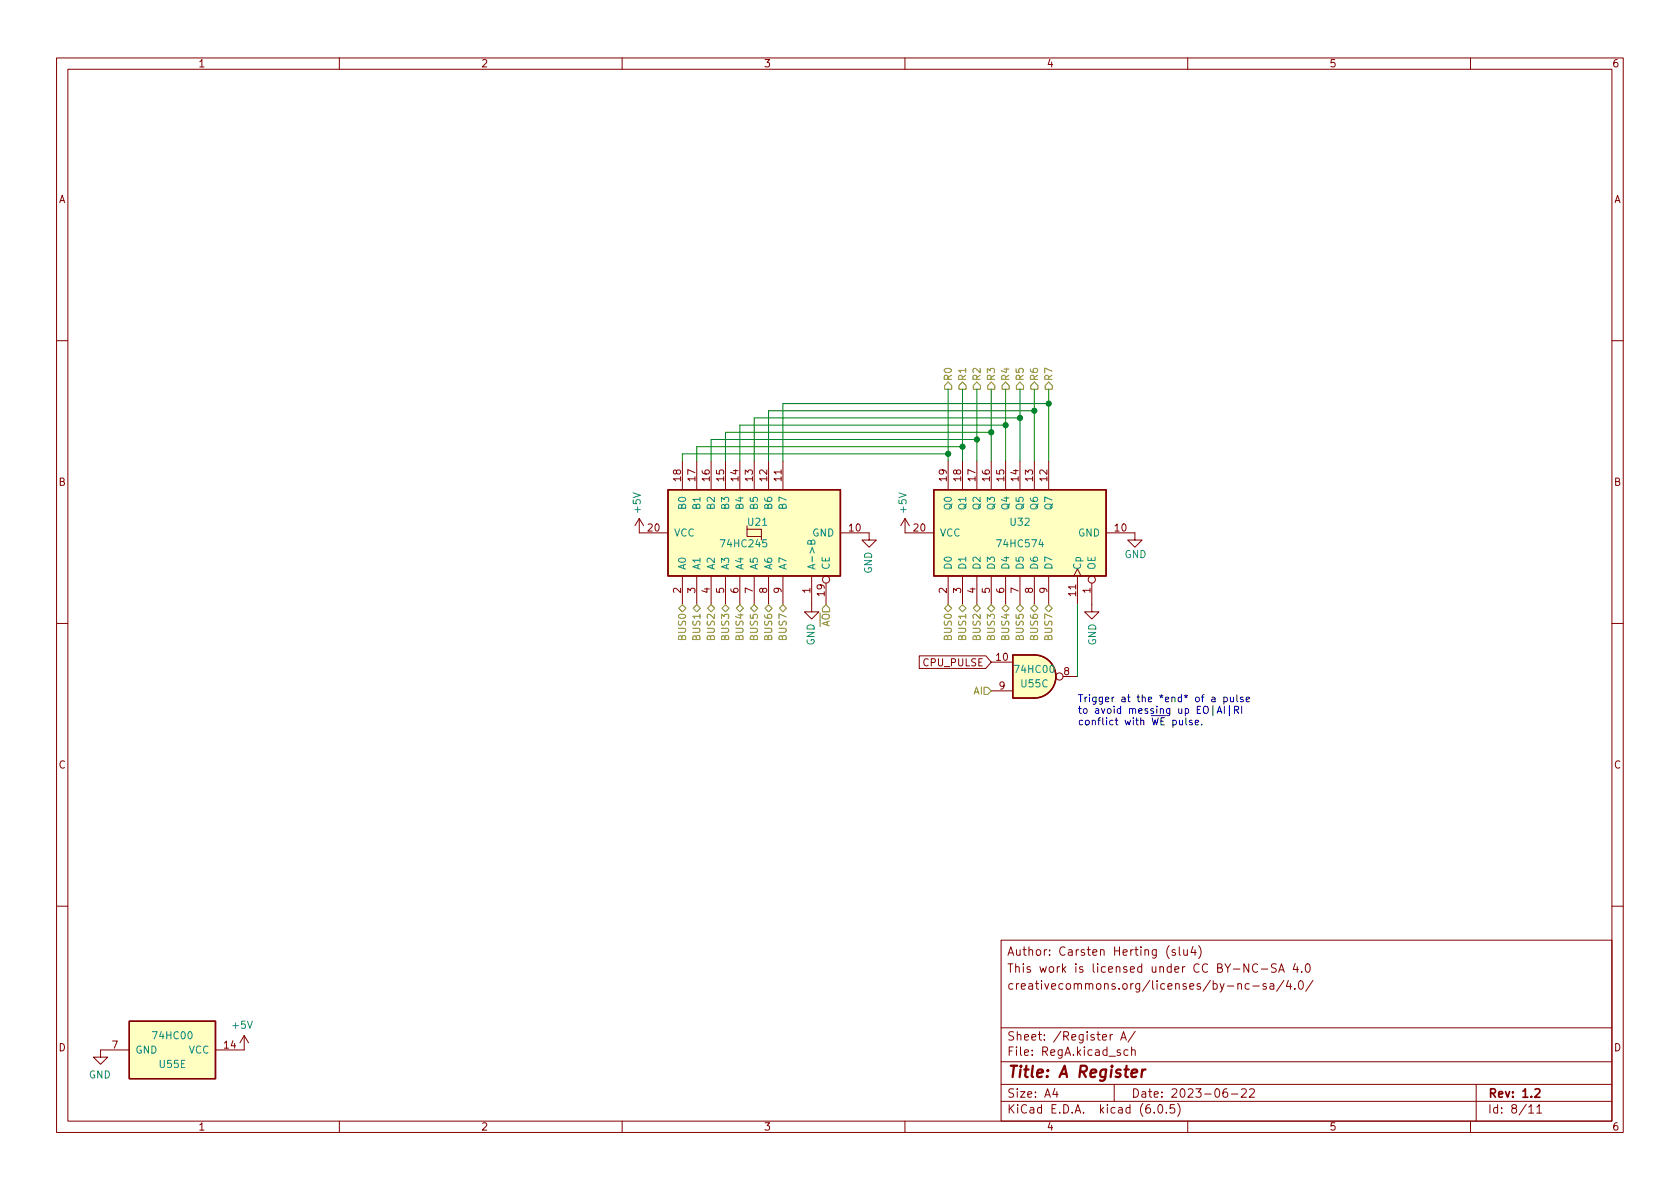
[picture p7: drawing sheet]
<svg xmlns="http://www.w3.org/2000/svg" width="297mm" height="210mm" viewBox="0 0 297 210" stroke-linecap="round" stroke-linejoin="round" font-family="sans-serif">
<g fill="none" stroke="#840000" stroke-width=".18">
<path d="M10 10.2h277v190.1h-277zM12 12.2h273v186.1h-273zM60 10.2v2M110 10.2v2M160 10.2v2M210 10.2v2M260 10.2v2M10 60.2h2M285 60.2h2M113 91.7v2.5h5.1M113 91.7l.8 1.3M113 91.7l-.7 1.3"/>
<path d="M120.6 81.5v5.1M123.2 81.5v5.1M125.7 81.5v5.1M128.3 81.5v5.1M130.8 81.5v5.1M132.1 93.6v1.3h2.5M132.1 93v.6h2.5v1.9M133.3 81.5v5.1M135.9 81.5v5.1M138.4 81.5v5.1M148.6 94.2h5.1v1.3h-1.3l1.3 1.3 1.2-1.3h-1.2M160 91.7v2.5h5.1"/>
<path d="M160 91.7l.8 1.3M160 91.7l-.7 1.3M167.6 81.5v5.1M170.2 81.5v5.1M172.7 81.5v5.1M175.3 81.5v5.1M177.8 81.5v5.1M180.3 81.5v5.1M182.9 81.5v5.1M185.4 81.5v5.1M195.6 94.2h5.1v1.3h-1.3l1.3 1.3 1.2-1.3h-1.2M10 110.2h2"/>
<path d="M120.6 101.8v5.1M123.2 101.8v5.1M125.7 101.8v5.1M128.3 101.8v5.1M130.8 101.8v5.1M133.3 101.8v5.1M135.9 101.8v5.1M138.4 101.8v5.1M143.5 101.8v6.4h-1.3l1.3 1.3 1.3-1.3h-1.3M146 103.1v3.8M162.5 116h11.8l1 1.1-1 1.1h-11.8zM167.6 101.8v5.1"/>
<path d="M170.2 101.8v5.1M172.7 101.8v5.1M175.3 117.1h3.8M175.3 101.8v5.1M177.8 101.8v5.1M180.3 101.8v5.1M182.9 101.8v5.1M185.4 101.8v5.1M188 119.6h2.5M189.9 101.8l.6-1.2 .6 1.2M190.5 101.8v5.1M193 103.1v5.1h1.3l-1.3 1.3-1.2-1.3h1.2"/>
<path d="M285 110.2h2M175.3 122.2h3.8M10 160.2h2M177 166.3h108v32h-108zM206.7 167.2a1.72 1.72 0 0 0 0 2.3M207.8 168l-.4-.1-.2 .2 .1 .3 .5 .1v.4h-.6M208.5 167.4v1.3l.2 .2M209.3 167.9l.1 1h.3l.2-.1M209.9 167.9v1M210.9 167.4l-.3 1h.9M211.3 167.9v1M211.9 167.2a1.72 1.72 0 0 1 0 2.3"/>
<path d="M220.9 174l-.5-.1-.3 .3v.4l.2 .3h.6M221.5 174.4h1.1M222.4 170.6a.6 .6 0 0 0-.8 0 .6 .6 0 0 0-.2 .7 .56 .56 0 0 0 .3 .6 .56 .56 0 0 0 .7-.1M223 171.4h1.1M223.9 174l-.4-.1-.2 .2 .1 .3 .5 .1v.4h-.6M224.6 174h.5l.1 .9M225.2 174.3l-.5 .1a.29 .29 0 0 0-.2 .2 .29 .29 0 0 0 .2 .3h.5M225.6 170.5l-.5-.1-.3 .3 .1 .4 .7 .3v.4l-.2 .1h-.6M226.1 171.9l.5-1.5 .5 1.5M226.2 171.5h.7M227 173.4l-1.3 1.9M227.8 173.4l-.4 1h1"/>
<path d="M228.1 173.9v1M228.9 174.8v.1M229 170.4l-.4 1h1M229.4 170.9v1M229.7 173.6l.2-.2a.81 .81 0 0 1 .6 .7 .81 .81 0 0 1-.3 .8h-.1a.81 .81 0 0 1-.4-1.3zM230.1 171.8v.1M230.9 170.6l.2-.2a.81 .81 0 0 1 .6 .7 .81 .81 0 0 1-.3 .8h-.1a.81 .81 0 0 1-.4-1.3zM232.1 173.4l-1.2 1.9M285 160.2h2M22.9 185.7h-5.1v1.2h-1.3l1.3 1.3 1.2-1.3h-1.2M43.2 183.1l.7 1.3M43.2 183.1v2.6h-5.1"/>
<path d="M43.2 183.1l-.8 1.3M60 198.3v2M110 198.3v2M160 198.3v2M177 194.8h108M177 191.8h108M177 187.8h108M177 181.8h108M186.5 192.5l-.4 1h1M186.9 193v1M196.7 182.9l-.3 .1-.1 .2M197 191.8v3"/>
<path d="M198.1 183.9l.5-1.5 .5 1.5M198.3 183.5h.7M199.4 185.7l-.4-.1-.3 .3v.4l.2 .3h.5M200.1 185.8l.2-.2 .3 .1 .1 .9M200.1 185.1v1.5M200.7 182.4l-1.3 1.9M204.1 196.7v.1M204.9 195.4l.2-.1a.81 .81 0 0 1 .6 .7 .81 .81 0 0 1-.3 .8h-.2a.81 .81 0 0 1-.6-.6 .81 .81 0 0 1 .3-.8zM206.2 196.7v.1M207.6 195.3h-.7v.7l.2-.1 .5 .1 .1 .2-.1 .5-.2 .1-.5-.1M208.2 195.1a1.72 1.72 0 0 1 0 2.3M210 198.3v2"/>
<path d="M216.9 192.5a.59 .59 0 0 0-.7 .7v.5l.2 .3h.4l.2-.1 .1-.5-.2-.2-.4-.1-.3 .3M217.7 193.5h1.2M219.5 192.7l.6-.2 .2 .2 .1 .3-1 1h1M220.9 192.7l.6-.2 .2 .2 .1 .3-.9 1h.9M260 198.3v2M261 191.8v6.5M270.3 195.8l.4-.5v1.5M270.3 196.8h.9M271.7 195.8l.5-.5v1.5M271.7 196.8h.9"/>
<circle cx="146" cy="102.5" r=".63"/>
<circle cx="187.3" cy="119.6" r=".63"/>
<circle cx="193" cy="102.5" r=".63"/>
</g>
<path d="M271.4 192.7l.6-.2 .2 .2 .1 .3-1 1h1" fill="none" stroke="#840000" stroke-width=".3"/>
<path d="M200.1 189.8l.9-.2v-.4l-.2-.1-.6 .1-.2 1 .3 .3 .6-.1M202 189.1l-.2 1.4M202.5 189.1l-.4 .1-.2 .3" fill="none" stroke="#840000" stroke-width=".4"/>
<g fill="#ffffc2" stroke="#ffffc2" stroke-width=".18">
<path d="M182.9 115.8a3.8 3.8 0 0 1 3.8 3.8 3.8 3.8 0 0 1-3.8 3.8z"/>
<path d="M179.1 115.8h3.8v7.6h-3.8z"/>
<path d="M165.1 86.6h30.5v15.2h-30.5z"/>
<path d="M118.1 86.6h30.5v15.2h-30.5z"/>
<path d="M22.9 180.6h15.2v10.1h-15.2z"/>
</g>
<path d="M118.1 86.6h30.5v15.2h-30.5zM165.1 86.6h30.5v15.2h-30.5zM179.1 115.8h3.8a3.8 3.8 0 0 1 3.8 3.8 3.8 3.8 0 0 1-3.8 3.8h-3.8zM22.9 180.6h15.2v10.1h-15.2z" fill="none" stroke="#840000" stroke-width=".25"/>
<path d="M143.4 95.8l.3-.3 .3 .1 .1 .1v.5h-1.3l.1-.6h.3l.2 .1v.5" fill="none" stroke="#008484" stroke-width=".18"/>
<g fill="none" stroke="#848400" stroke-width=".18">
<path d="M167.6 67.6l.7 .6v.6h-1.3v-.6zM169.5 68.2l.7-.6 .6 .6v.6h-1.3zM172.1 68.2l.6-.6 .7 .6v.6h-1.3zM175.3 67.6l.6 .6v.6h-1.3v-.6zM177.8 67.6l.6 .6v.6h-1.2v-.6zM180.3 67.6l.7 .6v.6h-1.3v-.6zM182.9 67.6l.6 .6v.6h-1.3v-.6zM185.4 67.6l.7 .6v.6h-1.3v-.6zM120 107.6l.6-.7 .7 .7-.7 .6zM122.6 107.6l.6-.7 .6 .7-.6 .6zM125.1 107.6l.6-.7 .7 .7-.7 .6zM127.6 107.6l.7-.7 .6 .7-.6 .6z"/>
<path d="M130.2 107.6l.6-.7 .6 .7-.6 .6zM132.7 107.6l.6-.7 .7 .7-.7 .6zM135.3 107.6l.6-.7 .6 .7-.6 .6zM137.8 107.6l.6-.7 .7 .7-.7 .6zM146 106.9l.7 .7v.6h-1.3v-.6zM167 107.6l.6-.7 .7 .7-.7 .6zM169.5 107.6l.7-.7 .6 .7-.6 .6zM172.1 107.6l.6-.7 .7 .7-.7 .6zM174.6 107.6l.7-.7 .6 .7-.6 .6zM177.2 107.6l.6-.7 .6 .7-.6 .6zM179.7 107.6l.6-.7 .7 .7-.7 .6zM182.2 107.6l.7-.7 .6 .7-.6 .6z"/>
<path d="M184.8 107.6l.6-.7 .7 .7-.7 .6zM174 121.5h.6l.7 .7-.7 .6h-.6z"/>
</g>
<g fill="none" stroke="#0000c2" stroke-width=".18">
<path d="M211.3 127.8l.6-.1v-.3h-.4l-.2 .1 .1 .6h.5M212.5 128.1v.1M214.3 123.3h.5v.8M214.5 124.8v1.8M214.8 123.6h-.4l-.2 .2 .2 .3 .4-.1M215.2 126.2l.4-1.3 .4 1.3M215.3 125.8h.6M216.4 123.3h.4l.2 .2-.1 .5h-.5M216.4 123.3v1.2M216.5 124.9v1.3M217.4 124.8v1.8M217.5 123.3l.1 .7 .3 .1 .2-.1"/>
<path d="M218.1 123.3v.8M218.3 125.5h.6l.1-.2-.1-.3-.6-.1v1.3M218.6 125.5l.4 .7M218.7 122.8v1.1l.2 .2M219.5 124.9v1.3M219.8 123.3h-.3l-.2 .1 .1 .2 .4 .1v.3h-.5M220.3 123.7l.6-.1v-.3h-.4l-.2 .1 .1 .6h.5"/>
</g>
<g fill="none" stroke="#008400" stroke-width=".18">
<path d="M167.6 68.8v12.7M170.2 68.8v12.7M170.2 79h-47v2.5M172.7 68.8v12.7M172.7 77.7h-47v3.8M175.3 76.4h-47v5.1M175.3 68.8v12.7M177.8 68.8v12.7M177.8 75.2h-47v6.3M180.3 68.8v12.7M180.3 73.9h-47v7.6M182.9 68.8v12.7"/>
<path d="M182.9 72.6h-47v8.9M185.4 71.4h-47v10.1M185.4 68.8v12.7M167.6 80.3h-47v1.2M190.5 106.9v12.7"/>
</g>
<g fill="#008400" stroke="#008400" stroke-width=".18">
<circle cx="185.4" cy="71.4" r=".46"/>
<circle cx="180.3" cy="73.9" r=".46"/>
<circle cx="182.9" cy="72.6" r=".46"/>
<circle cx="172.7" cy="77.7" r=".46"/>
<circle cx="175.3" cy="76.4" r=".46"/>
<circle cx="170.2" cy="79" r=".46"/>
<circle cx="167.6" cy="80.3" r=".46"/>
<circle cx="177.8" cy="75.2" r=".46"/>
</g>
<text font-size="2.8" fill="#840000" x="178" y="190.6">Title: A Register</text>
<g font-size="2.1" fill="#840000">
<text x="178" y="172">This work is licensed under CC BY-NC-SA 4.0</text>
<text x="178" y="169">Author: Carsten Herting (slu4)</text>
<text x="178" y="175">creativecommons.org/licenses/by-nc-sa/4.0/</text>
<text x="178" y="184">Sheet: /Register A/</text>
<text x="178" y="186.7">File: RegA.kicad_sch</text>
<text x="178" y="196.9">KiCad E.D.A. kicad (6.0.5)</text>
<text x="178" y="194.1">Size: A4</text>
<text x="200" y="194.1">Date: 2023-06-22</text>
<text x="263" y="194.1">Rev: 1.2</text>
<text x="263" y="196.9">Id: 8/11</text>
</g>
<g font-size="1.8" fill="#840000">
<text x="35" y="11.9">1</text>
<text x="85" y="11.9">2</text>
<text x="135" y="11.9">3</text>
<text x="185" y="11.9">4</text>
<text x="235" y="11.9">5</text>
<text x="285" y="11.9">6</text>
<text x="10.3" y="35.9">A</text>
<text x="285.3" y="35.9">A</text>
<text x="10.3" y="85.9">B</text>
<text x="120.4" y="85.1" transform="rotate(-90 120.4 85.1)">18</text>
<text x="122.9" y="85.1" transform="rotate(-90 122.9 85.1)">17</text>
<text x="125.5" y="85.1" transform="rotate(-90 125.5 85.1)">16</text>
<text x="128" y="85.1" transform="rotate(-90 128 85.1)">15</text>
<text x="130.6" y="85.1" transform="rotate(-90 130.6 85.1)">14</text>
<text x="133.1" y="85.1" transform="rotate(-90 133.1 85.1)">13</text>
<text x="135.6" y="85.1" transform="rotate(-90 135.6 85.1)">12</text>
<text x="138.2" y="85.1" transform="rotate(-90 138.2 85.1)">11</text>
<text x="167.4" y="85.1" transform="rotate(-90 167.4 85.1)">19</text>
<text x="169.9" y="85.1" transform="rotate(-90 169.9 85.1)">18</text>
<text x="172.5" y="85.1" transform="rotate(-90 172.5 85.1)">17</text>
<text x="175" y="85.1" transform="rotate(-90 175 85.1)">16</text>
<text x="177.5" y="85.1" transform="rotate(-90 177.5 85.1)">15</text>
<text x="180.1" y="85.1" transform="rotate(-90 180.1 85.1)">14</text>
<text x="182.6" y="85.1" transform="rotate(-90 182.6 85.1)">13</text>
<text x="185.2" y="85.1" transform="rotate(-90 185.2 85.1)">12</text>
<text x="285.3" y="85.9">B</text>
<text x="114.6" y="94">20</text>
<text x="150.1" y="94">10</text>
<text x="161.6" y="94">20</text>
<text x="197.1" y="94">10</text>
<text x="120.4" y="104.9" transform="rotate(-90 120.4 104.9)">2</text>
<text x="122.9" y="104.9" transform="rotate(-90 122.9 104.9)">3</text>
<text x="125.5" y="104.9" transform="rotate(-90 125.5 104.9)">4</text>
<text x="128" y="104.9" transform="rotate(-90 128 104.9)">5</text>
<text x="130.6" y="104.9" transform="rotate(-90 130.6 104.9)">6</text>
<text x="133.1" y="104.9" transform="rotate(-90 133.1 104.9)">7</text>
<text x="135.6" y="104.9" transform="rotate(-90 135.6 104.9)">8</text>
<text x="138.2" y="104.9" transform="rotate(-90 138.2 104.9)">9</text>
<text x="143.3" y="104.9" transform="rotate(-90 143.3 104.9)">1</text>
<text x="145.8" y="105.4" transform="rotate(-90 145.8 105.4)">19</text>
<text x="167.4" y="104.9" transform="rotate(-90 167.4 104.9)">2</text>
<text x="169.9" y="104.9" transform="rotate(-90 169.9 104.9)">3</text>
<text x="172.5" y="104.9" transform="rotate(-90 172.5 104.9)">4</text>
<text x="175" y="104.9" transform="rotate(-90 175 104.9)">5</text>
<text x="177.5" y="104.9" transform="rotate(-90 177.5 104.9)">6</text>
<text x="180.1" y="104.9" transform="rotate(-90 180.1 104.9)">7</text>
<text x="182.6" y="104.9" transform="rotate(-90 182.6 104.9)">8</text>
<text x="185.2" y="104.9" transform="rotate(-90 185.2 104.9)">9</text>
<text x="190.2" y="105.4" transform="rotate(-90 190.2 105.4)">11</text>
<text x="192.8" y="104.9" transform="rotate(-90 192.8 104.9)">1</text>
<text x="163.4" y="117.8">CPU_PULSE</text>
<text x="176.2" y="116.8">10</text>
<text x="188.1" y="119.4">8</text>
<text x="176.7" y="121.9">9</text>
<text x="10.3" y="135.9">C</text>
<text x="285.3" y="135.9">C</text>
<text x="10.3" y="185.9">D</text>
<text x="19.8" y="185.4">7</text>
<text x="39.7" y="185.4">14</text>
<text x="285.3" y="185.9">D</text>
<text x="35" y="199.9">1</text>
<text x="85" y="199.9">2</text>
<text x="135" y="199.9">3</text>
<text x="185" y="199.9">4</text>
<text x="235" y="199.9">5</text>
<text x="285" y="199.9">6</text>
</g>
<g font-size="1.8" fill="#848400">
<text x="168.3" y="67.5" transform="rotate(-90 168.3 67.5)">R0</text>
<text x="170.8" y="67.5" transform="rotate(-90 170.8 67.5)">R1</text>
<text x="173.4" y="67.5" transform="rotate(-90 173.4 67.5)">R2</text>
<text x="175.9" y="67.5" transform="rotate(-90 175.9 67.5)">R3</text>
<text x="178.4" y="67.5" transform="rotate(-90 178.4 67.5)">R4</text>
<text x="181" y="67.5" transform="rotate(-90 181 67.5)">R5</text>
<text x="183.5" y="67.5" transform="rotate(-90 183.5 67.5)">R6</text>
<text x="186.1" y="67.5" transform="rotate(-90 186.1 67.5)">R7</text>
<text x="121.3" y="113" transform="rotate(-90 121.3 113)">BUS0</text>
<text x="123.8" y="113" transform="rotate(-90 123.8 113)">BUS1</text>
<text x="126.4" y="113" transform="rotate(-90 126.4 113)">BUS2</text>
<text x="128.9" y="113" transform="rotate(-90 128.9 113)">BUS3</text>
<text x="131.4" y="113" transform="rotate(-90 131.4 113)">BUS4</text>
<text x="134" y="113" transform="rotate(-90 134 113)">BUS5</text>
<text x="136.5" y="113" transform="rotate(-90 136.5 113)">BUS6</text>
<text x="139.1" y="113" transform="rotate(-90 139.1 113)">BUS7</text>
<text x="146.7" y="112.3" transform="rotate(-90 146.7 112.3)">~{AO}</text>
<text x="168.3" y="113" transform="rotate(-90 168.3 113)">BUS0</text>
<text x="170.8" y="113" transform="rotate(-90 170.8 113)">BUS1</text>
<text x="173.4" y="113" transform="rotate(-90 173.4 113)">BUS2</text>
<text x="175.9" y="113" transform="rotate(-90 175.9 113)">BUS3</text>
<text x="178.4" y="113" transform="rotate(-90 178.4 113)">BUS4</text>
<text x="181" y="113" transform="rotate(-90 181 113)">BUS5</text>
<text x="183.5" y="113" transform="rotate(-90 183.5 113)">BUS6</text>
<text x="186.1" y="113" transform="rotate(-90 186.1 113)">BUS7</text>
<text x="172.1" y="122.8">AI</text>
</g>
<g font-size="1.8" fill="#008484">
<text x="121.3" y="89.9" transform="rotate(-90 121.3 89.9)">B0</text>
<text x="123.8" y="89.9" transform="rotate(-90 123.8 89.9)">B1</text>
<text x="126.4" y="89.9" transform="rotate(-90 126.4 89.9)">B2</text>
<text x="128.9" y="89.9" transform="rotate(-90 128.9 89.9)">B3</text>
<text x="131.4" y="89.9" transform="rotate(-90 131.4 89.9)">B4</text>
<text x="134" y="89.9" transform="rotate(-90 134 89.9)">B5</text>
<text x="136.5" y="89.9" transform="rotate(-90 136.5 89.9)">B6</text>
<text x="139.1" y="89.9" transform="rotate(-90 139.1 89.9)">B7</text>
<text x="168.3" y="90" transform="rotate(-90 168.3 90)">Q0</text>
<text x="170.8" y="90" transform="rotate(-90 170.8 90)">Q1</text>
<text x="173.4" y="90" transform="rotate(-90 173.4 90)">Q2</text>
<text x="175.9" y="90" transform="rotate(-90 175.9 90)">Q3</text>
<text x="178.4" y="90" transform="rotate(-90 178.4 90)">Q4</text>
<text x="181" y="90" transform="rotate(-90 181 90)">Q5</text>
<text x="183.5" y="90" transform="rotate(-90 183.5 90)">Q6</text>
<text x="186.1" y="90" transform="rotate(-90 186.1 90)">Q7</text>
<text x="113.3" y="90.6" transform="rotate(-90 113.3 90.6)">+5V</text>
<text x="119.1" y="94.9">VCC</text>
<text x="132.3" y="93">U21</text>
<text x="143.6" y="94.9">GND</text>
<text x="160.3" y="90.6" transform="rotate(-90 160.3 90.6)">+5V</text>
<text x="166.1" y="94.9">VCC</text>
<text x="178.7" y="93">U32</text>
<text x="190.6" y="94.9">GND</text>
<text x="121.3" y="100.8" transform="rotate(-90 121.3 100.8)">A0</text>
<text x="123.8" y="100.8" transform="rotate(-90 123.8 100.8)">A1</text>
<text x="126.4" y="100.8" transform="rotate(-90 126.4 100.8)">A2</text>
<text x="127.8" y="96.8">74HC245</text>
<text x="128.9" y="100.8" transform="rotate(-90 128.9 100.8)">A3</text>
<text x="131.4" y="100.8" transform="rotate(-90 131.4 100.8)">A4</text>
<text x="134" y="100.8" transform="rotate(-90 134 100.8)">A5</text>
<text x="136.5" y="100.8" transform="rotate(-90 136.5 100.8)">A6</text>
<text x="139.1" y="100.8" transform="rotate(-90 139.1 100.8)">A7</text>
<text x="144.1" y="100.8" transform="rotate(-90 144.1 100.8)">A-&gt;B</text>
<text x="146.7" y="100.8" transform="rotate(-90 146.7 100.8)">CE</text>
<text x="154.2" y="101.5" transform="rotate(-90 154.2 101.5)">GND</text>
<text x="168.3" y="100.8" transform="rotate(-90 168.3 100.8)">D0</text>
<text x="170.8" y="100.8" transform="rotate(-90 170.8 100.8)">D1</text>
<text x="173.4" y="100.8" transform="rotate(-90 173.4 100.8)">D2</text>
<text x="175.9" y="100.8" transform="rotate(-90 175.9 100.8)">D3</text>
<text x="176.6" y="96.8">74HC574</text>
<text x="178.4" y="100.8" transform="rotate(-90 178.4 100.8)">D4</text>
<text x="181" y="100.8" transform="rotate(-90 181 100.8)">D5</text>
<text x="183.5" y="100.8" transform="rotate(-90 183.5 100.8)">D6</text>
<text x="186.1" y="100.8" transform="rotate(-90 186.1 100.8)">D7</text>
<text x="191.1" y="100.8" transform="rotate(-90 191.1 100.8)">Cp</text>
<text x="193.7" y="100.8" transform="rotate(-90 193.7 100.8)">OE</text>
<text x="198.8" y="98.7">GND</text>
<text x="144" y="114.2" transform="rotate(-90 144 114.2)">GND</text>
<text x="179.6" y="119">74HC00</text>
<text x="193.8" y="114.2" transform="rotate(-90 193.8 114.2)">GND</text>
<text x="180.6" y="121.5">U55C</text>
<text x="27.2" y="183.8">74HC00</text>
<text x="41.2" y="181.9">+5V</text>
<text x="15.7" y="190.7">GND</text>
<text x="23.9" y="186.3">GND</text>
<text x="28.3" y="188.8">U55E</text>
<text x="33.4" y="186.3">VCC</text>
</g>
<g font-size="1.8" fill="#0000c2">
<text x="190.5" y="124.2">Trigger at the *end* of a pulse</text>
<text x="190.5" y="126.2">to avoid messing up EO|AI|RI</text>
<text x="190.5" y="128.3">conflict with ~{WE} pulse.</text>
</g>
</svg>
